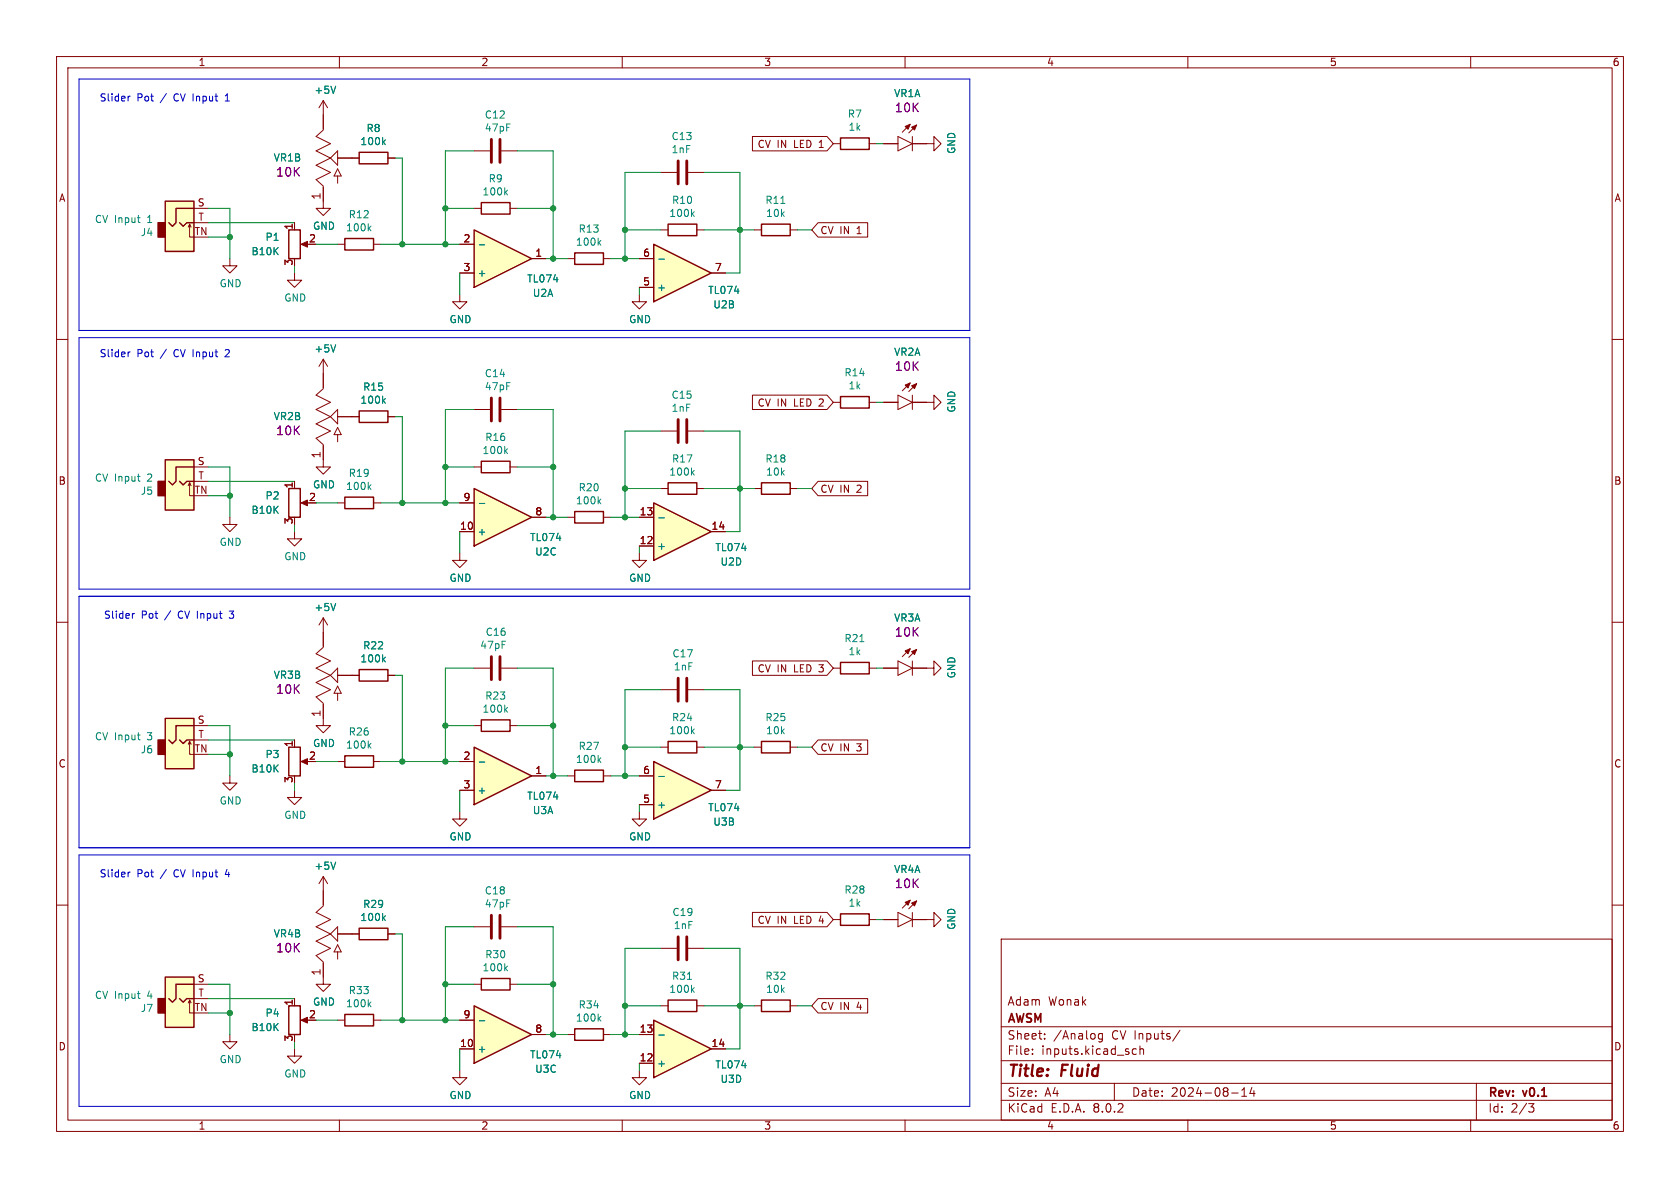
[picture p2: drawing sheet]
<svg xmlns="http://www.w3.org/2000/svg" width="297mm" height="210mm" viewBox="0 0 297 210" stroke-linecap="round" stroke-linejoin="round" font-family="sans-serif">
<g fill="none" stroke="#840000" stroke-width=".18">
<path d="M10 10h277v190h-277zM12 12h273v186h-273zM60 10v2M110 10v2M160 10v2M210 10v2M260 10v2M10 60h2M100.3 45.7h1.3M106.7 45.7h1.2M285 60h2M100.3 91.4h1.3"/>
<path d="M106.7 91.4h1.2M10 110h2M57.1 109.2l-.7 1.3M57.1 109.2v2.6M57.1 109.2l.8 1.3M147.3 118.1h1.3M153.7 118.1h1.2M156.2 118.1h2.5M158.7 116.8l2.6 1.3-2.6 1.3zM160.9 114.7l-1.4 1.4M161.3 118.1h2.5M161.3 116.8v2.6"/>
<path d="M162.1 114.8l-1.4 1.4M285 110h2M10 160h2M113 143.5v1.3h1.3l-1.3 1.3-1.2-1.3h1.2M285 160h2M52.1 176.5v1.3M177 166h108v32h-108zM53.6 180.3h1M59.7 180.3h1.3M60 198v2M66 180.3h1.3M100.3 182.9h1.3"/>
<path d="M106.7 182.9h1.2M110 198v2M160 198v2M177 194.5h108M177 191.5h108M177 187.5h108M177 181.5h108M182.5 186.3v.1M182.5 185.5v.1M184.7 183.6v.1M184.7 182.8v.1M194.9 182.7v1.2l-.3 .3-.4-.1"/>
<path d="M194.9 182.8l-.4-.1-.3 .3v.4l.1 .2h.6M197 191.5v3M200.9 185.5l-.4-.1-.3 .3v.4l.1 .2h.6M201.5 185.5l.2-.1 .4 .1 .1 .9M201.5 184.9v1.5M208.6 182.1l-1.3 2M210 198v2M217.7 193.2h1.2M219.5 193.8h.9M219.5 192.7l.5-.4v1.5M221.3 192.2l-.3 1.1h.9M221.7 192.8v1"/>
<path d="M260 198v2M261 191.5v6.5M270.2 195.1h1l-.5 .6 .4 .1 .1 .5-.3 .3h-.4"/>
</g>
<path d="M101.6 44.7h5.1v2h-5.1zM101.6 90.4h5.1v2.1h-5.1zM148.6 117.1h5.1v2h-5.1zM51.1 177.8h2v5.1h-2zM61 179.3h5v2.1h-5zM101.6 181.9h5.1v2h-5.1z" fill="none" stroke="#840000" stroke-width=".25"/>
<path d="M105.9 42.9l.3 .5M106.2 42.5l-.5 .5M105.9 88.6l.3 .5M106.2 88.2l-.5 .5M59.3 106.7l-.4 1.2M152 113.4h.7M65.2 177.5l.4 .5M65.6 177.1l-.5 .5M106.2 179.7l-.5 .5M105.9 180l.3 .5" fill="none" stroke="#008484" stroke-width=".18"/>
<g fill="#840000" stroke="#840000" stroke-width=".18">
<path d="M53.2 180.3l1.2-.5v1z"/>
<path d="M161.2 115.2l.9-.4-.4 .9z"/>
<path d="M160 115.1l.9-.4-.4 .9z"/>
</g>
<path d="M83.8 86.4l10.2 5-10.2 5.1z" fill="#ffffc2"/>
<path d="M83.8 86.4l10.2 5-10.2 5.1z" fill="none" stroke="#840000" stroke-width=".25"/>
<path d="M81.3 94h2.5M81.3 88.9h2.5M94 91.4h2.5" fill="none" stroke="#840000" stroke-width=".18"/>
<path d="M84.7 89h1" fill="none" stroke="#008484" stroke-width=".18"/>
<path d="M115.6 88.9l10.1 5.1-10.1 5.1z" fill="#ffffc2"/>
<path d="M115.6 88.9l10.1 5.1-10.1 5.1z" fill="none" stroke="#840000" stroke-width=".25"/>
<path d="M116.8 76.2h2.8M121.7 76.2h2.8M113 96.5h2.6M113 91.4h2.6M125.7 94h2.6M163.8 118.1h1.3v-1.3l1.3 1.3-1.3 1.3v-1.3M52.1 139.7v1.3h1.2l-1.2 1.2-1.3-1.2h1.3" fill="none" stroke="#840000" stroke-width=".18"/>
<path d="M116.5 91.5h.9" fill="none" stroke="#008484" stroke-width=".18"/>
<path d="M119.9 74.2v4M121.4 74.2v4" fill="none" stroke="#840000" stroke-width=".51"/>
<path d="M83.8 40.6l10.2 5.1-10.2 5.1z" fill="#ffffc2"/>
<path d="M83.8 40.6l10.2 5.1-10.2 5.1z" fill="none" stroke="#840000" stroke-width=".25"/>
<path d="M81.3 43.2h2.5M81.3 48.3h2.5M94 45.7h2.5M81.3 97.8v1.3h1.2l-1.2 1.2-1.3-1.2h1.3M52.1 185.4v1.3h1.2l-1.2 1.3-1.3-1.3h1.3" fill="none" stroke="#840000" stroke-width=".18"/>
<path d="M84.7 43.3h1" fill="none" stroke="#008484" stroke-width=".18"/>
<path d="M29.2 172.7h5.1v8.9h-5.1z" fill="#ffffc2"/>
<path d="M27.9 176.5h1.3v2.6h-1.3z" fill="#840000" stroke="#840000" stroke-width=".25"/>
<g fill="none" stroke="#840000" stroke-width=".18">
<path d="M52.1 39.4v1.2M62.2 27.9h1.3M68.6 27.9h1.2M83.8 36.8h1.3M83.8 26.7h2.8M88.6 26.7h2.8M90.2 36.8h1.2M40.6 45.7v1.3h1.3l-1.3 1.3-1.2-1.3h1.2M52.1 48.3v1.2h1.2l-1.2 1.3-1.3-1.3h1.3M53.6 43.2h1M59.7 43.2h1.3M66 43.2h1.3"/>
<path d="M81.3 52.1v1.2h1.2l-1.2 1.3-1.3-1.3h1.3M147.3 71.1h1.3M153.7 71.1h1.2M156.2 71.1h2.5M158.7 69.9l2.6 1.2-2.6 1.3zM160.9 67.7l-1.4 1.4M161.3 71.1h3.8v-1.2l1.3 1.2-1.3 1.3v-1.3M161.3 69.9v2.5M162.1 67.8l-1.4 1.4M116.8 86.4h1.3M123.2 86.4h1.3M133.3 86.4h1.3"/>
<path d="M139.7 86.4h1.3M83.8 118.1h2.8M88.6 118.1h2.8M40.6 137.2v1.2h1.3l-1.3 1.3-1.2-1.3h1.2M83.8 128.3h1.3M90.2 128.3h1.2M116.8 121.9h2.8M121.7 121.9h2.8M133.3 132.1h1.3M139.7 132.1h1.3M57.1 154.9l-.7 1.3M57.1 154.9v5.1"/>
<path d="M57.1 154.9l.8 1.3M33.3 177.3l.2-.5v2.3h.8M33.5 176.8l.3 .5M34.3 174h2.5M34.3 176.5h2.5M57.1 170.2v3.8h1.3l-1.3 1.3-1.2-1.3h1.2M57.1 160.1l-1.2 1.2 2.5 1.3-2.5 1.2 2.5 1.3M58.4 165.1l-2.5 1.3 2.5 1.2-2.5 1.3 1.2 1.2M59.7 163.8v2.6l-1.3-1.3zM59.7 167l.6 1.3h-1.2zM59.7 168.3v1.2M59.7 165.1h3.8"/>
<path d="M68.6 165.1h1.2M83.8 174h1.3M90.2 174h1.2M40.6 182.9v1.3h1.3l-1.3 1.2-1.2-1.2h1.2"/>
</g>
<g fill="none" stroke="#840000" stroke-width=".25">
<path d="M63.5 26.9h5.1v2.1h-5.1zM85.1 35.8h5.1v2h-5.1zM51.1 40.6h2v5.1h-2zM61 42.2h5v2h-5zM148.6 70.1h5.1v2h-5.1zM118.1 85.3h5.1v2.1h-5.1zM134.6 85.3h5.1v2.1h-5.1zM85.1 127.3h5.1v2h-5.1zM134.6 131.1h5.1v2h-5.1zM29.2 172.7h5.1v8.9h-5.1zM31.7 176.5l.7 .7 .6-.7h1.3M34.3 174h-3.2v2.5l-.6 .7-.7-.7"/>
<path d="M63.5 164.1h5.1v2h-5.1zM85.1 173h5.1v2h-5.1z"/>
</g>
<g fill="none" stroke="#008484" stroke-width=".18">
<path d="M65.6 40l-.5 .5M67.8 25.1l.3 .5M68.1 24.7l-.5 .5M89.4 34l.3 .5M89.7 33.6l-.5 .5M65.2 40.3l.4 .5M122.4 83.5l.3 .5M122.7 83.1l-.4 .5M89.4 125.4l.3 .5M89.7 125.1l-.5 .4M59.3 152.4l-.4 1.3M24.3 175.7h.5"/>
<path d="M24.6 176.5h.2M67.8 162.2l.3 .5M68.1 161.9l-.5 .5M89.4 171.1l.3 .5M89.7 170.8l-.5 .5"/>
</g>
<g fill="#840000" stroke="#840000" stroke-width=".18">
<path d="M161.2 68.2l.9-.4-.4 .9z"/>
<path d="M160 68.1l.9-.4-.4 .9z"/>
<path d="M53.2 43.2l1.2-.5v1z"/>
</g>
<path d="M86.9 24.6v4.1M88.4 24.6v4.1M86.9 116.1v4M88.4 116.1v4M119.9 119.9v4.1M121.4 119.9v4.1" fill="none" stroke="#840000" stroke-width=".51"/>
<path d="M29.2 35.6h5.1v8.9h-5.1z" fill="#ffffc2"/>
<path d="M27.9 39.4h1.3v2.5h-1.3z" fill="#840000" stroke="#840000" stroke-width=".25"/>
<g fill="none" stroke="#840000" stroke-width=".18">
<path d="M57.1 17.8l-.7 1.3M57.1 17.8v5.1M57.1 17.8l.8 1.3M33.5 39.6l.3 .5M34.3 36.8h2.5M34.3 39.4h2.5M57.1 33v3.8h1.3l-1.3 1.3-1.2-1.3h1.2M57.1 23l-1.2 1.1 2.5 1.3-2.5 1.3 2.5 1.2M58.4 27.9l-2.5 1.3 2.5 1.3-2.5 1.3 1.2 1.1M58.4 27.9l1.3-1.2v2.5zM59.7 29.8l.6 1.3h-1.2zM59.7 31.1v1.3"/>
<path d="M59.7 27.9h2.5M147.3 25.4h1.3M153.7 25.4h1.2M156.2 25.4h2.5M158.7 24.1l2.6 1.3-2.6 1.3zM160.9 22l-1.4 1.4M161.3 25.4h3.8v-1.3l1.3 1.3-1.3 1.3v-1.3M161.3 24.1v2.6M162.1 22.1l-1.4 1.4M33.3 40.1l.2-.5v2.3h.8M133.3 40.6h1.3M139.7 40.6h1.3"/>
<path d="M113 97.8v1.3h1.3l-1.3 1.2-1.2-1.2h1.2M116.8 132.1h1.3M123.2 132.1h1.3M81.3 143.5v1.3h1.2l-1.2 1.3-1.3-1.3h1.3M83.8 163.8h2.8M88.6 163.8h2.8"/>
</g>
<path d="M29.2 35.6h5.1v8.9h-5.1zM31.7 39.4l.7 .6 .6-.6h1.3M34.3 36.8h-3.2v2.6l-.6 .6-.7-.6M134.6 39.6h5.1v2.1h-5.1zM148.6 24.4h5.1v2h-5.1zM118.1 131.1h5.1v2h-5.1z" fill="none" stroke="#840000" stroke-width=".25"/>
<path d="M59.3 15.2l-.4 1.3M24.3 38.5h.5M24.6 39.3h.2M138 36h.8M122.4 129.2l.3 .5M122.7 128.9l-.4 .5" fill="none" stroke="#008484" stroke-width=".18"/>
<path d="M86.9 161.8v4.1M88.4 161.8v4.1" fill="none" stroke="#840000" stroke-width=".51"/>
<g fill="#840000" stroke="#840000" stroke-width=".18">
<path d="M161.2 22.5l.9-.4-.4 .9z"/>
<path d="M160 22.4l.9-.4-.4 .9z"/>
</g>
<path d="M83.8 132.1l10.2 5.1-10.2 5z" fill="#ffffc2"/>
<path d="M83.8 132.1l10.2 5.1-10.2 5zM101.6 136.1h5.1v2.1h-5.1z" fill="none" stroke="#840000" stroke-width=".25"/>
<path d="M81.3 134.6h2.5M81.3 139.7h2.5M94 137.2h2.5M100.3 137.2h1.3M106.7 137.2h1.2" fill="none" stroke="#840000" stroke-width=".18"/>
<path d="M84.7 134.7h1M105.9 134.3l.3 .5M106.2 133.9l-.5 .5" fill="none" stroke="#008484" stroke-width=".18"/>
<path d="M115.6 134.6l10.1 5.1-10.1 5.1z" fill="#ffffc2"/>
<path d="M118.1 39.6h5.1v2.1h-5.1zM115.6 134.6l10.1 5.1-10.1 5.1z" fill="none" stroke="#840000" stroke-width=".25"/>
<path d="M116.8 30.5h2.8M121.7 30.5h2.8M113 52.1v1.2h1.3l-1.3 1.3-1.2-1.3h1.2M116.8 40.6h1.3M123.2 40.6h1.3M113 137.2h2.6M125.7 139.7h2.6M113 142.2h2.6" fill="none" stroke="#840000" stroke-width=".18"/>
<path d="M122.4 37.8l.3 .5M122.7 37.4l-.4 .5M116.5 137.3h.9" fill="none" stroke="#008484" stroke-width=".18"/>
<path d="M119.9 28.4v4.1M121.4 28.4v4.1" fill="none" stroke="#840000" stroke-width=".51"/>
<path d="M115.6 43.2l10.1 5.1-10.1 5z" fill="#ffffc2"/>
<path d="M115.6 43.2l10.1 5.1-10.1 5z" fill="none" stroke="#840000" stroke-width=".25"/>
<path d="M113 50.8h2.6M113 45.7h2.6M125.7 48.3h2.6" fill="none" stroke="#840000" stroke-width=".18"/>
<path d="M116.5 45.8h.9" fill="none" stroke="#008484" stroke-width=".18"/>
<path d="M29.2 81.3h5.1v8.9h-5.1z" fill="#ffffc2"/>
<path d="M27.9 85.1h1.3v2.5h-1.3z" fill="#840000" stroke="#840000" stroke-width=".25"/>
<g fill="none" stroke="#840000" stroke-width=".18">
<path d="M57.1 78.7v3.9h1.3l-1.3 1.2-1.2-1.2h1.2M57.1 63.5l-.7 1.3M57.1 63.5v5.1M57.1 63.5l.8 1.3M57.1 68.7l-1.2 1.2 2.5 1.2-2.5 1.3 2.5 1.3M58.4 73.7l-2.5 1.2 2.5 1.3-2.5 1.3 1.2 1.1M58.4 73.7l1.3-1.3v2.5zM59.7 73.7h3.8M59.7 75.6l.6 1.2h-1.2zM59.7 76.8v1.3M68.6 73.7h1.2M83.8 72.4h2.8"/>
<path d="M88.6 72.4h2.8M33.3 85.9l.2-.6v2.3h.8M33.5 85.3l.3 .6M34.3 82.6h2.5M34.3 85.1h2.5M40.6 91.4v1.3h1.3l-1.3 1.3-1.2-1.3h1.2M52.1 94v1.3h1.2l-1.2 1.2-1.3-1.2h1.3M52.1 85.1v1.3M53.6 88.9h1M83.8 82.6h1.3M90.2 82.6h1.2M62.2 119.4h1.3"/>
<path d="M68.6 119.4h1.2M52.1 130.8v1.3M53.6 134.6h1"/>
</g>
<path d="M63.5 72.6h5.1v2.1h-5.1zM29.2 81.3h5.1v8.9h-5.1zM31.7 85.1l.7 .6 .6-.6h1.3M34.3 82.6h-3.2v2.5l-.6 .6-.7-.6M51.1 86.4h2v5h-2zM85.1 81.5h5.1v2.1h-5.1zM63.5 118.4h5.1v2h-5.1zM51.1 132.1h2v5.1h-2z" fill="none" stroke="#840000" stroke-width=".25"/>
<path d="M59.3 61l-.4 1.2M67.8 70.8l.3 .5M68.1 70.4l-.5 .5M89.4 79.7l.3 .5M89.7 79.3l-.5 .5M24.3 84.2h.5M24.6 85.1h.2M67.8 116.5l.3 .5M68.1 116.2l-.5 .5" fill="none" stroke="#008484" stroke-width=".18"/>
<g fill="#840000" stroke="#840000" stroke-width=".18">
<path d="M53.2 134.6l1.2-.5v1z"/>
<path d="M53.2 88.9l1.2-.5v1z"/>
</g>
<path d="M86.9 70.4v4M88.4 70.4v4" fill="none" stroke="#840000" stroke-width=".51"/>
<path d="M29.2 127h5.1v8.9h-5.1z" fill="#ffffc2"/>
<path d="M27.9 130.8h1.3v2.6h-1.3z" fill="#840000" stroke="#840000" stroke-width=".25"/>
<g fill="none" stroke="#840000" stroke-width=".18">
<path d="M57.1 114.4l-1.2 1.2 2.5 1.2-2.5 1.3 2.5 1.3M57.1 111.8v2.5M58.4 119.4l-2.5 1.3 2.5 1.2-2.5 1.3 1.2 1.1M59.7 118.1v2.6l-1.3-1.3zM59.7 119.4h2.5M33.3 131.6l.2-.5v2.3h.8M33.5 131.1l.3 .5M34.3 128.3h2.5M34.3 130.8h2.5M57.1 124.5v2.5M59.7 121.3l.6 1.3h-1.2zM59.7 122.6v1.2"/>
<path d="M59.7 134.6h1.3M66 134.6h1.3"/>
</g>
<path d="M29.2 127h5.1v8.9h-5.1zM31.7 130.8l.7 .6 .6-.6h1.3M34.3 128.3h-3.2v2.5l-.6 .6-.7-.6M61 133.6h5v2h-5z" fill="none" stroke="#840000" stroke-width=".25"/>
<path d="M24.3 129.9h.5M24.6 130.8h.2M65.2 131.8l.4 .5M65.6 131.4l-.5 .5" fill="none" stroke="#008484" stroke-width=".18"/>
<path d="M83.8 177.8l10.2 5.1-10.2 5.1z" fill="#ffffc2"/>
<path d="M61 87.9h5v2h-5zM83.8 177.8l10.2 5.1-10.2 5.1zM118.1 176.8h5.1v2h-5.1zM134.6 176.8h5.1v2h-5.1z" fill="none" stroke="#840000" stroke-width=".25"/>
<g fill="none" stroke="#840000" stroke-width=".18">
<path d="M59.7 88.9h1.3M66 88.9h1.3M57.1 127v1.3h1.3l-1.3 1.2-1.2-1.2h1.2M160.9 159.1l-1.4 1.4M162.1 159.3l-1.4 1.4M116.8 177.8h1.3M123.2 177.8h1.3M133.3 177.8h1.3M139.7 177.8h1.3M156.2 162.6h2.5M158.7 161.3l2.6 1.3-2.6 1.2zM161.3 162.6h3.8v-1.3l1.3 1.3-1.3 1.2v-1.2"/>
<path d="M161.3 161.3v2.5M81.3 189.2v1.3h1.2l-1.2 1.3-1.3-1.3h1.3M81.3 185.4h2.5M81.3 180.3h2.5M94 182.9h2.5M113 189.2v1.3h1.3l-1.3 1.3-1.2-1.3h1.2"/>
</g>
<path d="M65.2 86l.4 .5M65.6 85.7l-.5 .5M121.5 173.1h.8M122.4 174.9l.3 .5M122.7 174.6l-.4 .5M84.7 180.4h1" fill="none" stroke="#008484" stroke-width=".18"/>
<g fill="#840000" stroke="#840000" stroke-width=".18">
<path d="M161.2 159.6l.9-.3-.4 .8z"/>
<path d="M160 159.5l.9-.4-.4 .9z"/>
</g>
<path d="M115.6 180.3l10.1 5.1-10.1 5.1z" fill="#ffffc2"/>
<path d="M148.6 161.5h5.1v2.1h-5.1zM115.6 180.3l10.1 5.1-10.1 5.1z" fill="none" stroke="#840000" stroke-width=".25"/>
<g fill="none" stroke="#840000" stroke-width=".18">
<path d="M52.1 39.4v1.2M57.1 20.3v2.6M57.1 33v2.6M59.7 27.9h3.8M68.6 27.9h1.2M133 24.1h13.2l1.1 1.3-1.1 1.3h-13.2zM144.6 39.4h8.8v2.5h-8.8l-1.1-1.3zM156.2 25.4h2.5M161.3 25.4h2.5M81.3 48.3h2.5M81.3 43.2h2.5M94 45.7h2.5"/>
<path d="M113 50.8h2.6M113 45.7h2.6M125.7 48.3h2.6M57.1 66v2.6M57.1 78.7v2.6M59.7 73.7h3.8M68.6 73.7h1.2M133 69.8h13.2l1.1 1.3-1.1 1.3h-13.2zM156.2 71.1h2.5M161.3 71.1h2.5M52.1 85.1v1.3M81.3 94h2.5"/>
<path d="M81.3 88.9h2.5M94 91.4h2.5M113 96.5h2.6M113 91.4h2.6M125.7 94h2.6M144.6 85.1h8.8v2.5h-8.8l-1.1-1.2zM57.1 111.8v2.5M59.7 119.4h3.8M68.6 119.4h1.2M133 116.8h13.2l1.1 1.3-1.1 1.3h-13.2zM156.2 118.1h2.5M161.3 118.1h2.5"/>
<path d="M52.1 130.8v1.3M57.1 124.5v2.5M81.3 134.6h2.5M81.3 139.7h2.5M94 137.2h2.5M113 137.2h2.6M125.7 139.7h2.6M144.6 130.8h8.8v2.6h-8.8l-1.1-1.3zM57.1 157.5v2.5M113 142.2h2.6M52.1 176.5v1.3M57.1 170.2v2.5"/>
<path d="M59.7 165.1h3.8M68.6 165.1h1.2M116.8 167.6h2.8M121.7 167.6h2.8M133 161.3h13.2l1.1 1.3-1.1 1.2h-13.2zM144.6 176.5h8.8v2.6h-8.8l-1.1-1.3zM147.3 162.6h1.3M153.7 162.6h1.2M156.2 162.6h2.5M161.3 162.6h2.5M81.3 185.4h2.5M81.3 180.3h2.5"/>
<path d="M94 182.9h2.5M113 188h2.6M113 182.9h2.6M125.7 185.4h2.6"/>
</g>
<g fill="none" stroke="#008484" stroke-width=".18">
<path d="M59.3 15.2l-.4 1.3M67.8 25.1l.3 .5M68.1 24.7l-.5 .5M84.7 43.3h1M116.5 45.8h.9M59.3 61l-.4 1.2M67.8 70.8l.3 .5M68.1 70.4l-.5 .5M84.7 89h1M116.5 91.5h.9M59.3 106.7l-.4 1.2M67.8 116.5l.3 .5"/>
<path d="M68.1 116.2l-.5 .5M84.7 134.7h1M116.5 137.3h.9M59.3 152.4l-.4 1.3M67.8 162.2l.3 .5M68.1 161.9l-.5 .5M84.7 180.4h1M116.5 183h.9"/>
</g>
<path d="M119.9 165.6v4.1M121.4 165.6v4.1" fill="none" stroke="#840000" stroke-width=".51"/>
<g fill="none" stroke="#0000c2" stroke-width=".18">
<path d="M14 14h157.4v44.4h-157.4zM23 17l-.4 .3M39.8 17.9h.7M40.1 16.8l-.3 .1M14 59.7h157.4v44.4h-157.4zM23 62.2l-.4 .3M40 61.8l-.2 .1M40.5 62.3l-.7 .8h.7M14 105.4h157.4v44.5h-157.4zM23.8 108.4l-.4 .3M40.5 108h.8M40.5 109.2l.2 .1"/>
<path d="M14 151.1h157.4v44.5h-157.4zM23 154.2l-.4 .2M40.1 153.7l-.3 .9h.8"/>
</g>
<g fill="none" stroke="#008400" stroke-width=".18">
<path d="M36.8 36.8h3.8v8.9M36.8 39.4h15.3M69.8 27.9h1.3v15.3M78.7 36.8h5.1M83.8 26.7h-5.1v16.5M91.4 26.7h6.4v19M91.4 36.8h6.4M116.8 30.5h-6.3v15.2M124.5 30.5h6.3v17.8h-2.5M154.9 25.4h1.3M36.8 41.9h3.8M52.1 47v1.3"/>
<path d="M55.9 43.2h3.8M67.3 43.2h14M81.3 48.3v3.8M96.5 45.7h3.8M107.9 45.7h5.1M110.5 40.6h6.3M113 50.8v1.3M124.5 40.6h8.8M141 40.6h2.5M69.8 73.7h1.3v15.2M83.8 72.4h-5.1v16.5M91.4 72.4h6.4v19"/>
<path d="M116.8 76.2h-6.3v15.2M124.5 76.2h6.3v17.8h-2.5M154.9 71.1h1.3M36.8 82.6h3.8v8.8M36.8 87.6h3.8M36.8 85.1h15.3M52.1 92.7v1.3M55.9 88.9h3.8M67.3 88.9h14M78.7 82.6h5.1M81.3 94v3.8M91.4 82.6h6.4"/>
<path d="M96.5 91.4h3.8M107.9 91.4h5.1M110.5 86.4h6.3M113 96.5v1.3M124.5 86.4h8.8M141 86.4h2.5M69.8 119.4h1.3v15.2M83.8 118.1h-5.1v16.5M91.4 118.1h6.4v19.1M154.9 118.1h1.3M36.8 128.3h3.8v8.9M36.8 130.8h15.3"/>
<path d="M36.8 133.4h3.8M52.1 138.4v1.3M55.9 134.6h3.8M67.3 134.6h14M78.7 128.3h5.1M81.3 139.7v3.8M91.4 128.3h6.4M96.5 137.2h3.8M107.9 137.2h5.1M110.5 132.1h6.3M116.8 121.9h-6.3v15.3M124.5 121.9h6.3v17.8h-2.5"/>
<path d="M124.5 132.1h8.8M141 132.1h2.5M113 142.2v1.3M36.8 174h3.8v8.9M36.8 176.5h15.3M36.8 179.1h3.8M69.8 165.1h1.3v15.2M78.7 174h5.1M83.8 163.8h-5.1v16.5M91.4 163.8h6.4v19.1M91.4 174h6.4M110.5 177.8h6.3"/>
<path d="M116.8 167.6h-6.3v15.3M124.5 177.8h8.8M124.5 167.6h6.3v17.8h-2.5M141 177.8h2.5M154.9 162.6h1.3M52.1 184.2v1.2M55.9 180.3h3.8M67.3 180.3h14M81.3 185.4v3.8M96.5 182.9h3.8M107.9 182.9h5.1M113 188v1.2"/>
</g>
<g fill="#008400" stroke="#008400" stroke-width=".18">
<circle cx="40.6" cy="179.1" r=".46"/>
<circle cx="40.6" cy="133.4" r=".46"/>
<circle cx="71.1" cy="180.3" r=".46"/>
<circle cx="78.7" cy="180.3" r=".46"/>
<circle cx="78.7" cy="174" r=".46"/>
<circle cx="130.8" cy="132.1" r=".46"/>
<circle cx="110.5" cy="137.2" r=".46"/>
<circle cx="110.5" cy="132.1" r=".46"/>
<circle cx="110.5" cy="182.9" r=".46"/>
<circle cx="110.5" cy="177.8" r=".46"/>
<circle cx="130.8" cy="177.8" r=".46"/>
<circle cx="97.8" cy="174" r=".46"/>
<circle cx="97.8" cy="182.9" r=".46"/>
<circle cx="71.1" cy="134.6" r=".46"/>
<circle cx="78.7" cy="134.6" r=".46"/>
<circle cx="97.8" cy="137.2" r=".46"/>
<circle cx="97.8" cy="128.3" r=".46"/>
<circle cx="78.7" cy="128.3" r=".46"/>
<circle cx="78.7" cy="88.9" r=".46"/>
<circle cx="78.7" cy="82.6" r=".46"/>
<circle cx="97.8" cy="91.4" r=".46"/>
<circle cx="97.8" cy="82.6" r=".46"/>
<circle cx="71.1" cy="88.9" r=".46"/>
<circle cx="40.6" cy="87.6" r=".46"/>
<circle cx="130.8" cy="40.6" r=".46"/>
<circle cx="40.6" cy="41.9" r=".46"/>
<circle cx="71.1" cy="43.2" r=".46"/>
<circle cx="110.5" cy="91.4" r=".46"/>
<circle cx="110.5" cy="86.4" r=".46"/>
<circle cx="110.5" cy="40.6" r=".46"/>
<circle cx="97.8" cy="45.7" r=".46"/>
<circle cx="110.5" cy="45.7" r=".46"/>
<circle cx="78.7" cy="36.8" r=".46"/>
<circle cx="78.7" cy="43.2" r=".46"/>
<circle cx="97.8" cy="36.8" r=".46"/>
<circle cx="130.8" cy="86.4" r=".46"/>
</g>
<g font-size="2.8" fill="#840000">
<text x="178" y="190.9">Title:</text>
<text x="187.7" y="190.9">Fluid</text>
</g>
<g font-size="2.1" fill="#840084">
<text x="158.1" y="20">10K</text>
<text x="48.7" y="31.4">10K</text>
<text x="158.1" y="65.8">10K</text>
<text x="48.7" y="77.1">10K</text>
<text x="158.1" y="112.8">10K</text>
<text x="48.7" y="122.9">10K</text>
<text x="158.1" y="157.2">10K</text>
<text x="48.7" y="168.6">10K</text>
</g>
<g font-size="2.1" fill="#840000">
<text x="178" y="178">Adam</text>
<text x="185.3" y="178">Wonak</text>
<text x="178" y="184">Sheet:</text>
<text x="178" y="181.2">AWSM</text>
<text x="186.2" y="184">/Analog</text>
<text x="196.6" y="184">CV Inputs/</text>
<text x="178" y="186.7">File:</text>
<text x="184.1" y="186.7">inputs.kicad_sch</text>
<text x="178" y="196.9">KiCad</text>
<text x="178" y="194.1">Size:</text>
<text x="184.7" y="194.1">A4</text>
<text x="185.7" y="196.9">E.D.A.</text>
<text x="193.3" y="196.9">8.0.2</text>
<text x="200" y="194.1">Date:</text>
<text x="207" y="194.1">2024-08-14</text>
<text x="263" y="194.3">Rev:</text>
<text x="263" y="196.9">Id:</text>
<text x="267.1" y="196.9">2/3</text>
<text x="269.4" y="194.3">v0.1</text>
</g>
<g font-size="2" fill="#840000">
<text x="56.9" y="35.4" transform="rotate(-90 56.9 35.4)">1</text>
<text x="56.9" y="81.2" transform="rotate(-90 56.9 81.2)">1</text>
<text x="56.9" y="126.9" transform="rotate(-90 56.9 126.9)">1</text>
<text x="56.9" y="172.6" transform="rotate(-90 56.9 172.6)">1</text>
</g>
<g font-size="1.8" fill="#840000">
<text x="35" y="11.9">1</text>
<text x="85" y="11.9">2</text>
<text x="135" y="11.9">3</text>
<text x="185" y="11.9">4</text>
<text x="235" y="11.9">5</text>
<text x="285" y="11.9">6</text>
<text x="133.8" y="26.4">CV IN</text>
<text x="140.5" y="26.4">LED 1</text>
<text x="10.3" y="35.9">A</text>
<text x="285.3" y="35.9">A</text>
<text x="34.3" y="41.7">TN</text>
<text x="34.9" y="36.6">S</text>
<text x="35" y="39.1">T</text>
<text x="51.8" y="40.7" transform="rotate(-90 51.8 40.7)">1</text>
<text x="144.9" y="41.6">CV IN</text>
<text x="151.6" y="41.6">1</text>
<text x="51.8" y="47.1" transform="rotate(-90 51.8 47.1)">3</text>
<text x="54.5" y="42.9">2</text>
<text x="81.8" y="42.9">2</text>
<text x="94.5" y="45.5">1</text>
<text x="113.6" y="45.5">6</text>
<text x="81.8" y="48">3</text>
<text x="113.6" y="50.5">5</text>
<text x="126.3" y="48">7</text>
<text x="133.8" y="72.1">CV IN</text>
<text x="140.5" y="72.1">LED 2</text>
<text x="34.9" y="82.3">S</text>
<text x="10.3" y="85.9">B</text>
<text x="34.3" y="87.4">TN</text>
<text x="35" y="84.8">T</text>
<text x="51.8" y="86.4" transform="rotate(-90 51.8 86.4)">1</text>
<text x="54.5" y="88.6">2</text>
<text x="81.8" y="88.6">9</text>
<text x="144.9" y="87.3">CV IN</text>
<text x="151.6" y="87.3">2</text>
<text x="285.3" y="85.9">B</text>
<text x="51.8" y="92.8" transform="rotate(-90 51.8 92.8)">3</text>
<text x="81.2" y="93.7">10</text>
<text x="94.5" y="91.2">8</text>
<text x="113" y="91.2">13</text>
<text x="125.7" y="93.7">14</text>
<text x="113" y="96.3">12</text>
<text x="133.8" y="119.1">CV IN</text>
<text x="140.5" y="119.1">LED 3</text>
<text x="34.9" y="128">S</text>
<text x="35" y="130.6">T</text>
<text x="10.3" y="135.9">C</text>
<text x="34.3" y="133.1">TN</text>
<text x="51.8" y="132.2" transform="rotate(-90 51.8 132.2)">1</text>
<text x="54.5" y="134.4">2</text>
<text x="81.8" y="134.4">2</text>
<text x="94.5" y="136.9">1</text>
<text x="113.6" y="136.9">6</text>
<text x="144.9" y="133">CV IN</text>
<text x="151.6" y="133">3</text>
<text x="285.3" y="135.9">C</text>
<text x="51.8" y="138.5" transform="rotate(-90 51.8 138.5)">3</text>
<text x="81.8" y="139.4">3</text>
<text x="113.6" y="142">5</text>
<text x="126.3" y="139.4">7</text>
<text x="133.8" y="163.5">CV IN</text>
<text x="140.5" y="163.5">LED 4</text>
<text x="34.9" y="173.7">S</text>
<text x="34.3" y="178.8">TN</text>
<text x="35" y="176.3">T</text>
<text x="51.8" y="177.9" transform="rotate(-90 51.8 177.9)">1</text>
<text x="144.9" y="178.8">CV IN</text>
<text x="151.6" y="178.8">4</text>
<text x="10.3" y="185.9">D</text>
<text x="51.8" y="184.2" transform="rotate(-90 51.8 184.2)">3</text>
<text x="54.5" y="180.1">2</text>
<text x="81.2" y="185.2">10</text>
<text x="81.8" y="180.1">9</text>
<text x="94.5" y="182.6">8</text>
<text x="113" y="182.6">13</text>
<text x="125.7" y="185.2">14</text>
<text x="285.3" y="185.9">D</text>
<text x="113" y="187.7">12</text>
<text x="35" y="199.9">1</text>
<text x="85" y="199.9">2</text>
<text x="135" y="199.9">3</text>
<text x="185" y="199.9">4</text>
<text x="235" y="199.9">5</text>
<text x="285" y="199.9">6</text>
</g>
<g font-size="1.8" fill="#008484">
<text x="55.5" y="16.8">+5V</text>
<text x="158" y="17.4">VR1A</text>
<text x="64.7" y="23.5">R8</text>
<text x="85.6" y="21.2">C12</text>
<text x="85.6" y="23.5">47pF</text>
<text x="149.8" y="21">R7</text>
<text x="149.9" y="23.3">1k</text>
<text x="48.3" y="28.7">VR1B</text>
<text x="63.6" y="25.9">100k</text>
<text x="118.6" y="27.3">1nF</text>
<text x="118.6" y="25">C13</text>
<text x="169.1" y="27.3" transform="rotate(-90 169.1 27.3)">GND</text>
<text x="85.2" y="34.7">100k</text>
<text x="86.3" y="32.4">R9</text>
<text x="16.7" y="39.6">CV Input</text>
<text x="24.8" y="41.9">J4</text>
<text x="26.2" y="39.6">1</text>
<text x="55.2" y="40.8">GND</text>
<text x="61.1" y="41.1">100k</text>
<text x="61.6" y="38.8">R12</text>
<text x="102.2" y="41.3">R13</text>
<text x="118.2" y="38.6">100k</text>
<text x="118.7" y="36.2">R10</text>
<text x="135.2" y="36.2">R11</text>
<text x="135.3" y="38.6">10k</text>
<text x="44.4" y="45.3">B10K</text>
<text x="46.8" y="42.8">P1</text>
<text x="101.7" y="43.6">100k</text>
<text x="38.7" y="51">GND</text>
<text x="50.2" y="53.5">GND</text>
<text x="84.3" y="49.1">+</text>
<text x="93.1" y="50.1">TL074</text>
<text x="94.1" y="52.7">U2A</text>
<text x="116.1" y="51.7">+</text>
<text x="125.1" y="52.2">TL074</text>
<text x="79.4" y="57.3">GND</text>
<text x="111.1" y="57.3">GND</text>
<text x="126" y="54.7">U2B</text>
<text x="55.5" y="62.5">+5V</text>
<text x="158" y="63.1">VR2A</text>
<text x="63.6" y="71.6">100k</text>
<text x="64.1" y="69.3">R15</text>
<text x="85.6" y="66.9">C14</text>
<text x="85.6" y="69.2">47pF</text>
<text x="118.6" y="70.7">C15</text>
<text x="149.2" y="66.7">R14</text>
<text x="149.9" y="69">1k</text>
<text x="48.3" y="74.5">VR2B</text>
<text x="118.6" y="73">1nF</text>
<text x="169.1" y="73" transform="rotate(-90 169.1 73)">GND</text>
<text x="85.2" y="80.5">100k</text>
<text x="85.7" y="78.2">R16</text>
<text x="118.7" y="82">R17</text>
<text x="135.2" y="82">R18</text>
<text x="16.7" y="85.3">CV Input</text>
<text x="24.8" y="87.7">J5</text>
<text x="26.2" y="85.3">2</text>
<text x="46.8" y="88.5">P2</text>
<text x="55.2" y="86.5">GND</text>
<text x="61.1" y="86.8">100k</text>
<text x="61.6" y="84.5">R19</text>
<text x="101.7" y="89.4">100k</text>
<text x="102.2" y="87">R20</text>
<text x="118.2" y="84.3">100k</text>
<text x="135.3" y="84.3">10k</text>
<text x="44.4" y="91">B10K</text>
<text x="84.3" y="94.8">+</text>
<text x="93.6" y="95.9">TL074</text>
<text x="38.7" y="96.7">GND</text>
<text x="50.2" y="99.2">GND</text>
<text x="94.5" y="98.4">U2C</text>
<text x="116.1" y="97.4">+</text>
<text x="126.4" y="97.6">TL074</text>
<text x="127.3" y="100.2">U2D</text>
<text x="79.4" y="103">GND</text>
<text x="111.1" y="103">GND</text>
<text x="55.5" y="108.2">+5V</text>
<text x="85.8" y="112.6">C16</text>
<text x="149.2" y="113.7">R21</text>
<text x="158" y="110.1">VR3A</text>
<text x="63.6" y="117.3">100k</text>
<text x="64.1" y="115">R22</text>
<text x="84.8" y="114.9">47pF</text>
<text x="118.8" y="116.4">C17</text>
<text x="119" y="118.7">1nF</text>
<text x="149.9" y="116">1k</text>
<text x="48.3" y="120.2">VR3B</text>
<text x="85.7" y="123.9">R23</text>
<text x="169.1" y="120" transform="rotate(-90 169.1 120)">GND</text>
<text x="16.7" y="131.1">CV Input</text>
<text x="26.2" y="131.1">3</text>
<text x="61.6" y="130.2">R26</text>
<text x="85.2" y="126.2">100k</text>
<text x="118.2" y="130">100k</text>
<text x="118.7" y="127.7">R24</text>
<text x="135.2" y="127.7">R25</text>
<text x="135.3" y="130">10k</text>
<text x="24.8" y="133.4">J6</text>
<text x="44.4" y="136.8">B10K</text>
<text x="46.8" y="134.2">P3</text>
<text x="55.2" y="132.3">GND</text>
<text x="61.1" y="132.5">100k</text>
<text x="101.7" y="135.1">100k</text>
<text x="102.2" y="132.8">R27</text>
<text x="38.7" y="142.4">GND</text>
<text x="84.3" y="140.6">+</text>
<text x="93.1" y="141.6">TL074</text>
<text x="116.1" y="143.1">+</text>
<text x="125.1" y="143.6">TL074</text>
<text x="50.2" y="145">GND</text>
<text x="79.4" y="148.8">GND</text>
<text x="94.1" y="144.1">U3A</text>
<text x="111.1" y="148.8">GND</text>
<text x="126" y="146.2">U3B</text>
<text x="55.5" y="153.9">+5V</text>
<text x="158" y="154.5">VR4A</text>
<text x="64.1" y="160.7">R29</text>
<text x="85.6" y="158.3">C18</text>
<text x="85.6" y="160.6">47pF</text>
<text x="149.2" y="158.2">R28</text>
<text x="149.9" y="160.5">1k</text>
<text x="48.3" y="165.9">VR4B</text>
<text x="63.6" y="163">100k</text>
<text x="118.8" y="162.1">C19</text>
<text x="119" y="164.4">1nF</text>
<text x="169.1" y="164.5" transform="rotate(-90 169.1 164.5)">GND</text>
<text x="85.2" y="171.9">100k</text>
<text x="85.7" y="169.6">R30</text>
<text x="118.7" y="173.4">R31</text>
<text x="135.2" y="173.4">R32</text>
<text x="16.7" y="176.8">CV Input</text>
<text x="24.8" y="179.1">J7</text>
<text x="26.2" y="176.8">4</text>
<text x="46.8" y="179.9">P4</text>
<text x="55.2" y="178">GND</text>
<text x="61.1" y="178.3">100k</text>
<text x="61.6" y="175.9">R33</text>
<text x="102.2" y="178.5">R34</text>
<text x="118.2" y="175.7">100k</text>
<text x="135.3" y="175.7">10k</text>
<text x="44.4" y="182.5">B10K</text>
<text x="101.7" y="180.8">100k</text>
<text x="38.7" y="188.1">GND</text>
<text x="50.2" y="190.7">GND</text>
<text x="84.3" y="186.3">+</text>
<text x="93.6" y="187.3">TL074</text>
<text x="94.5" y="189.8">U3C</text>
<text x="116.1" y="188.8">+</text>
<text x="126.4" y="189.1">TL074</text>
<text x="127.3" y="191.6">U3D</text>
<text x="79.4" y="194.5">GND</text>
<text x="111.1" y="194.5">GND</text>
</g>
<g font-size="1.8" fill="#0000c2">
<text x="17.5" y="18.1">Slider</text>
<text x="24.2" y="18.1">Pot</text>
<text x="28.5" y="18.1">/</text>
<text x="31" y="18.1">CV Input</text>
<text x="40.5" y="18.1">1</text>
<text x="17.5" y="63.4">Slider</text>
<text x="24.2" y="63.4">Pot</text>
<text x="28.5" y="63.4">/</text>
<text x="31" y="63.4">CV Input</text>
<text x="40.5" y="63.4">2</text>
<text x="18.3" y="109.6">Slider</text>
<text x="25" y="109.6">Pot</text>
<text x="29.3" y="109.6">/</text>
<text x="31.8" y="109.6">CV Input</text>
<text x="41.3" y="109.6">3</text>
<text x="17.5" y="155.3">Slider</text>
<text x="24.2" y="155.3">Pot</text>
<text x="28.5" y="155.3">/</text>
<text x="31" y="155.3">CV Input</text>
<text x="40.5" y="155.3">4</text>
</g>
</svg>
